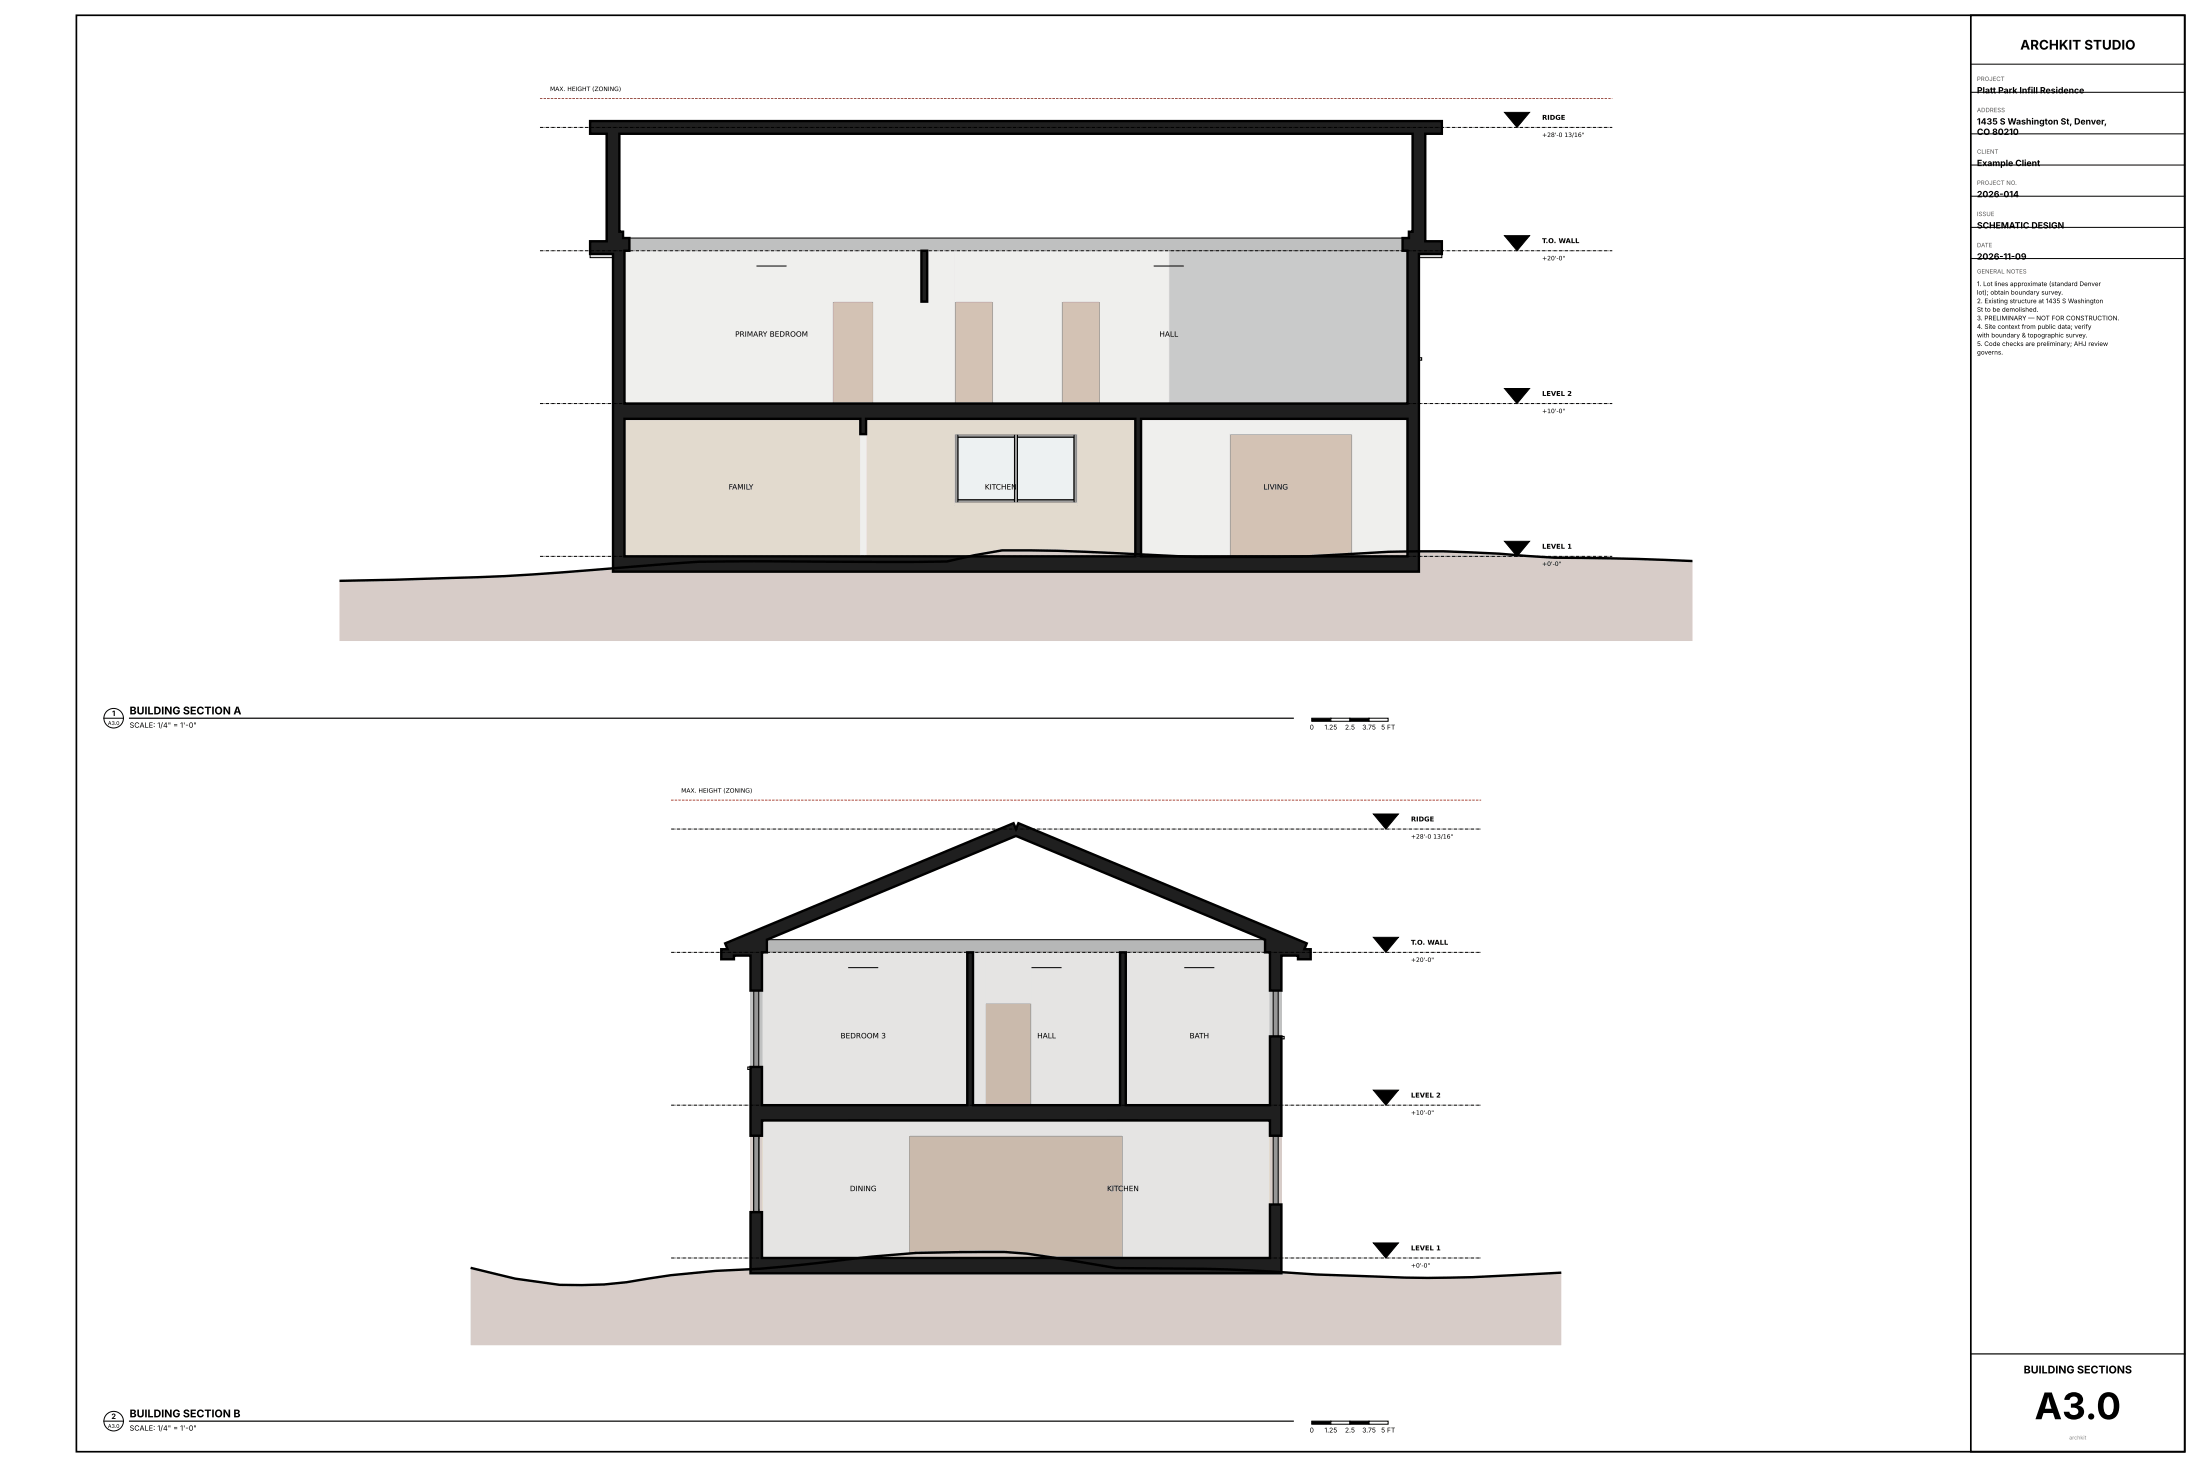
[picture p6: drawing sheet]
<svg xmlns="http://www.w3.org/2000/svg" width="914mm" height="610mm" viewBox="0 0 914 610" stroke-linecap="round" stroke-linejoin="round" font-family="sans-serif">
<path d="M31.7 6.3h876.3v596.9h-876.3zM819.1 6.3h88.9v596.9h-88.9z" fill="none" stroke="#000" stroke-width=".7" stroke-linecap="butt"/>
<circle cx="47.2" cy="298.5" r="4.1" fill="none" stroke="#000" stroke-width=".42"/>
<path d="M545.2 298.4h7.9v1.3h-7.9z" fill="#000" stroke="#000" stroke-width=".42"/>
<path d="M553.1 298.4h8v1.3h-8z" fill="#fff" stroke="#000" stroke-width=".42"/>
<path d="M561.1 298.4h7.9v1.3h-7.9z" fill="#000" stroke="#000" stroke-width=".42"/>
<path d="M569 298.4h8v1.3h-8z" fill="#fff" stroke="#000" stroke-width=".42"/>
<circle cx="47.2" cy="590.6" r="4.1" fill="none" stroke="#000" stroke-width=".42"/>
<path d="M545.2 590.5h7.9v1.3h-7.9z" fill="#000" stroke="#000" stroke-width=".42"/>
<path d="M553.1 590.5h8v1.3h-8z" fill="#fff" stroke="#000" stroke-width=".42"/>
<path d="M561.1 590.5h7.9v1.3h-7.9z" fill="#000" stroke="#000" stroke-width=".42"/>
<path d="M569 590.5h8v1.3h-8z" fill="#fff" stroke="#000" stroke-width=".42"/>
<path d="M819.1 26.7h88.9M819.1 38.4h88.9M819.1 55.6h88.9M819.1 68.6h88.9M819.1 81.5h88.9M819.1 94.5h88.9M819.1 107.4h88.9M43.2 298.4h8.1M43.2 590.5h8.1" fill="none" stroke="#000" stroke-width=".42"/>
<path d="M53.8 298.4h483.7M819.1 562.6h88.9M53.8 590.5h483.7" fill="none" stroke="#000" stroke-width=".5"/>
<path d="M245.3 102.9h354v4.2h-354z" fill="#e3e3e3" stroke="#000" stroke-width=".42"/>
<path d="M254.8 98.9h335v5.3h-335z" fill="#bfc0c0" stroke="#000" stroke-width=".42"/>
<path d="M254.8 237.5h335v9h-335z" fill="#d3d3d1" stroke="#d3d3d1" stroke-width=".42"/>
<g fill="#d3d3d1" stroke="#000" stroke-width=".42">
<path d="M396 209h52.5v1h-52.5z"/>
<path d="M415.1 139.1h20.7v1.1h-20.7z"/>
<path d="M307.1 139.1h27.1v1.1h-27.1z"/>
</g>
<g fill="#edf1f2" stroke="#000" stroke-width=".42">
<path d="M398.1 181.6h48.3v26.1h-48.3z"/>
<path d="M417.2 121.3h16.5v16.6h-16.5z"/>
<path d="M309.2 121.3h22.9v16.6h-22.9z"/>
</g>
<g fill="#9d9d9d" stroke="#000" stroke-width=".42">
<path d="M396.9 207.7h50.8v1.3h-50.8z"/>
<path d="M396.9 180.4h50.8v1.2h-50.8z"/>
<path d="M446.4 180.4h1.3v28.6h-1.3z"/>
<path d="M396.9 180.4h1.2v28.6h-1.2z"/>
<path d="M421.7 180.4h1.2v28.6h-1.2z"/>
<path d="M415.9 137.9h19.1v1.2h-19.1z"/>
<path d="M415.9 120.1h19.1v1.2h-19.1z"/>
<path d="M433.7 120.1h1.3v19h-1.3z"/>
<path d="M415.9 120.1h1.3v19h-1.3z"/>
<path d="M308 137.9h25.4v1.2h-25.4z"/>
<path d="M308 120.1h25.4v1.2h-25.4z"/>
<path d="M332.1 120.1h1.3v19h-1.3z"/>
<path d="M308 120.1h1.2v19h-1.2z"/>
</g>
<g fill="#dad9d7" stroke="#dad9d7" stroke-width=".42">
<path d="M259.3 231.2h325.9v6.3h-325.9z"/>
<path d="M259.3 167.7h225.4v6.3h-225.4z"/>
<path d="M566.2 167.7h19v6.3h-19z"/>
<path d="M484.7 167.7h81.5v6.3h-81.5z"/>
</g>
<g fill="#e2dace" stroke="#e2dace" stroke-width=".42">
<path d="M447.7 167.7h142.1v63.5h-142.1z"/>
<path d="M396.9 209h50.8v22.2h-50.8z"/>
<path d="M396.9 167.7h50.8v12.7h-50.8z"/>
<path d="M259.6 167.7h137.3v63.5h-137.3z"/>
<path d="M254.8 167.7h4.8v63.5h-4.8z"/>
</g>
<g fill="#c9caca" stroke="#c9caca" stroke-width=".42">
<path d="M435 104.2h154.8v63.5h-154.8z"/>
<path d="M415.9 139.1h19.1v28.6h-19.1z"/>
<path d="M415.9 104.2h19.1v15.9h-19.1z"/>
<path d="M333.4 104.2h82.5v63.5h-82.5z"/>
<path d="M308 139.1h25.4v28.6h-25.4z"/>
<path d="M308 104.2h25.4v15.9h-25.4z"/>
<path d="M259.6 104.2h48.4v63.5h-48.4z"/>
</g>
<g fill="#d3c2b4" stroke="#d3c2b4" stroke-width=".42">
<path d="M485.8 227.2h5.3v4h-5.3z"/>
<path d="M491.1 223.3h5.3v7.9h-5.3z"/>
<path d="M496.4 219.3h5.2v11.9h-5.2z"/>
<path d="M501.6 215.3h5.3v15.9h-5.3z"/>
<path d="M506.9 211.3h5.3v19.9h-5.3z"/>
<path d="M512.2 207.4h5.3v23.8h-5.3z"/>
<path d="M517.5 203.4h5.3v27.8h-5.3z"/>
<path d="M522.8 199.4h5.3v31.8h-5.3z"/>
<path d="M528.1 195.5h5.3v35.7h-5.3z"/>
<path d="M533.4 191.5h5.3v39.7h-5.3z"/>
<path d="M538.7 187.5h5.3v43.7h-5.3z"/>
<path d="M544 183.6h5.3v47.6h-5.3z"/>
<path d="M549.3 179.6h5.3v51.6h-5.3z"/>
<path d="M554.6 175.6h5.3v55.6h-5.3z"/>
<path d="M559.9 171.7h5.2v59.5h-5.2z"/>
</g>
<path d="M256.1 180.4h2.1v50.8h-2.1z" fill="#9d9d9d" stroke="#000" stroke-width=".42"/>
<path d="M585 104.2h4.8v63.5h-4.8z" fill="#c9caca" stroke="#c9caca" stroke-width=".42"/>
<path d="M586.3 116.9h2.1v31.7h-2.1z" fill="#9d9d9d" stroke="#000" stroke-width=".42"/>
<path d="M585 167.7h4.8v63.5h-4.8z" fill="#e2dace" stroke="#e2dace" stroke-width=".42"/>
<path d="M471.9 167.7h2.4v63.5h-2.4z" fill="#efefed" stroke="#efefed" stroke-width=".42"/>
<g fill="#9d9d9d" stroke="#000" stroke-width=".42">
<path d="M256.1 180.4h2.1v50.8h-2.1z"/>
<path d="M586.3 116.9h2.1v31.7h-2.1z"/>
</g>
<path d="M585 167.7h4.8v12.7h-4.8z" fill="#e2dace" stroke="#e2dace" stroke-width=".42"/>
<path d="M585.8 180.4h1.1v50.8h-1.1z" fill="#d3c2b4" stroke="#000" stroke-width=".42"/>
<g fill="#efefed" stroke="#efefed" stroke-width=".42">
<path d="M446.5 104.2h2.4v63.5h-2.4z"/>
<path d="M357.6 167.7h2.4v63.5h-2.4z"/>
</g>
<g fill="#d3c2b4" stroke="#000" stroke-width=".42">
<path d="M396.9 125.3h15.8v42.4h-15.8z"/>
<path d="M441.3 125.3h15.9v42.4h-15.9z"/>
</g>
<g fill="#efefed" stroke="#efefed" stroke-width=".42">
<path d="M384.2 104.2h12.7v63.5h-12.7z"/>
<path d="M396.9 104.2h15.8v21.1h-15.8z"/>
<path d="M412.7 104.2h28.6v63.5h-28.6z"/>
<path d="M441.3 104.2h15.9v21.1h-15.9z"/>
<path d="M457.2 104.2h28.6v63.5h-28.6z"/>
</g>
<path d="M587.2 118.1h.3v29.3h-.3z" fill="#edf1f2" stroke="#000" stroke-width=".42"/>
<path d="M471.9 167.7h2.4v12.7h-2.4z" fill="#efefed" stroke="#efefed" stroke-width=".42"/>
<path d="M472.7 180.4h1.1v50.8h-1.1z" fill="#d3c2b4" stroke="#000" stroke-width=".42"/>
<g fill="#c9caca" stroke="#c9caca" stroke-width=".42">
<path d="M585 148.6h4.8v19.1h-4.8z"/>
<path d="M585 104.2h4.8v12.7h-4.8z"/>
</g>
<g fill="#9d9d9d" stroke="#000" stroke-width=".42">
<path d="M586.3 147.4h2.1v1.2h-2.1z"/>
<path d="M586.3 116.9h2.1v1.2h-2.1z"/>
<path d="M586.3 116.9h2.1v31.7h-2.1z"/>
<path d="M256.1 180.4h2.1v50.8h-2.1z"/>
</g>
<path d="M589.3 148.6h1.6v1.1h-1.6z" fill="#d3d3d1" stroke="#000" stroke-width=".42"/>
<path d="M511.2 180.4h50.8v50.8h-50.8z" fill="#d3c2b4" stroke="#000" stroke-width=".42"/>
<g fill="#efefed" stroke="#efefed" stroke-width=".42">
<path d="M473.1 167.7h38.1v63.5h-38.1z"/>
<path d="M511.2 167.7h50.8v12.7h-50.8z"/>
<path d="M562 167.7h25.4v63.5h-25.4z"/>
</g>
<path d="M346.1 125.3h16.9v42.4h-16.9z" fill="#d3c2b4" stroke="#000" stroke-width=".42"/>
<g fill="#efefed" stroke="#efefed" stroke-width=".42">
<path d="M257.2 104.2h88.9v63.5h-88.9z"/>
<path d="M346.1 104.2h16.9v21.1h-16.9z"/>
<path d="M363 104.2h21.2v63.5h-21.2z"/>
</g>
<path d="M257.1 181.6h.2v48.3h-.2z" fill="#edf1f2" stroke="#000" stroke-width=".42"/>
<path d="M254.8 167.7h4.8v12.7h-4.8z" fill="#e2dace" stroke="#e2dace" stroke-width=".42"/>
<g fill="#9d9d9d" stroke="#000" stroke-width=".42">
<path d="M256.1 229.9h2.1v1.3h-2.1z"/>
<path d="M256.1 180.4h2.1v1.2h-2.1z"/>
<path d="M256.1 180.4h2.1v50.8h-2.1z"/>
</g>
<path d="M383 104.2h2.4v63.5h-2.4z" fill="#efefed" stroke="#efefed" stroke-width=".42"/>
<g fill="#d7ccc8">
<path d="M141.1 241.4l11.5-.3a1356.5 1356.5 0 0 0 102.2-4.9v1.3h335v-8.4a506.5 506.5 0 0 1 44.8 1.9l11.5 .7 34.4 .6 22.9 .8v33.3h-562.3z"/>
<path d="M402.9 231.2l13.6-2.5a791.5 791.5 0 0 1 55.4 1.6v.9z"/>
<path d="M474.3 230.4l16.7 .8h-16.7z"/>
<path d="M543.3 231.2l33.9-1.9 7.8-.1v2z"/>
</g>
<g fill="#1f1f1f" stroke="#000" stroke-width="1" stroke-linecap="butt">
<path d="M383 104.2h2.4v21.1h-2.4z"/>
<path d="M245.3 50.3h354v5.3h-6.9v44.7h6.9v5.2h-9.5v132h-335v-132h-9.5v-5.2h6.9v-44.7h-6.9zM257.4 55.6v40.7h1.6v2.6h2.6v5.3h-2v63.5h325.4v-63.5h-2v-5.3h2.6v-2.6h1.5v-40.7zM259.6 174v57.2h212.3v-57.2h-111.9v6.4h-2.4v-6.4zM474.3 174v57.2h110.7v-57.2z"/>
</g>
<path d="M625.3 46.7h10.4l-5.2 6.3zM625.3 97.9h10.4l-5.2 6.3zM625.3 161.4h10.4l-5.2 6.3zM625.3 224.9h10.4l-5.2 6.3z" fill="#000" stroke="#000" stroke-width=".42"/>
<path d="M224.4 53h445.7M224.4 104.2h445.7M224.4 167.7h445.7M224.4 231.2h445.7" fill="none" stroke="#000" stroke-width=".42" stroke-dasharray="1.4 .4 .2 .4" stroke-linecap="butt"/>
<path d="M224.4 40.9h445.7" fill="none" stroke="#c0392b" stroke-width=".42" stroke-dasharray="1 .5" stroke-linecap="butt"/>
<path d="M703.4 233.1l-22.9-.8-34.4-.6a755.5 755.5 0 0 0-45.9-2.6 472 472 0 0 0-45.9 1.5 823.2 823.2 0 0 1-57.4 .9l-34.5-1.7a709.9 709.9 0 0 0-45.9-1.1l-11.4 2-11.5 2.6-23 .2-57.4-.3a356.8 356.8 0 0 0-45.9 1.9 1313.9 1313.9 0 0 1-103.2 5.8l-23 .5" fill="none" stroke="#000" stroke-width="1" stroke-linecap="butt"/>
<path d="M314.4 110.5h12.5M479.5 110.5h12.5M301.7 174h12.5M409.7 174h12.5M524 174h12.5" fill="none" stroke="#000" stroke-width=".42"/>
<path d="M311.9 390.5h220.7v5.2h-220.7z" fill="#b6b7b7" stroke="#000" stroke-width=".42"/>
<path d="M311.9 529.1h220.7v9h-220.7z" fill="#cac9c8" stroke="#cac9c8" stroke-width=".42"/>
<g fill="#cac9c8" stroke="#000" stroke-width=".42">
<path d="M351.6 510h52.5v1.1h-52.5z"/>
<path d="M351.6 443.4h52.5v1h-52.5z"/>
</g>
<g fill="#e2e6e7" stroke="#000" stroke-width=".42">
<path d="M429.9 473.2h73.7v48.3h-73.7z"/>
<path d="M353.7 473.2h48.3v35.6h-48.3z"/>
<path d="M353.7 409.7h48.3v32.4h-48.3z"/>
</g>
<g fill="#969696" stroke="#000" stroke-width=".42">
<path d="M428.6 521.5h76.2v1.2h-76.2z"/>
<path d="M428.6 471.9h76.2v1.3h-76.2z"/>
<path d="M503.6 471.9h1.2v50.8h-1.2z"/>
<path d="M428.6 471.9h1.3v50.8h-1.3z"/>
<path d="M478.8 471.9h1.2v50.8h-1.2z"/>
<path d="M453.4 471.9h1.2v50.8h-1.2z"/>
<path d="M352.4 508.8h50.8v1.2h-50.8z"/>
<path d="M352.4 471.9h50.8v1.3h-50.8z"/>
<path d="M402 471.9h1.2v38.1h-1.2z"/>
<path d="M352.4 471.9h1.3v38.1h-1.3z"/>
<path d="M377.2 471.9h1.2v38.1h-1.2z"/>
<path d="M352.4 442.1h50.8v1.3h-50.8z"/>
<path d="M352.4 408.4h50.8v1.3h-50.8z"/>
<path d="M402 408.4h1.2v35h-1.2z"/>
<path d="M352.4 408.4h1.3v35h-1.3z"/>
<path d="M377.2 408.4h1.2v35h-1.2z"/>
</g>
<g fill="#d0cfce" stroke="#d0cfce" stroke-width=".42">
<path d="M316.5 522.7h211.6v6.4h-211.6z"/>
<path d="M316.5 459.2h211.6v6.4h-211.6z"/>
</g>
<g fill="#d8d0c5" stroke="#d8d0c5" stroke-width=".42">
<path d="M504.8 459.2h27.8v63.5h-27.8z"/>
<path d="M428.6 459.2h76.2v12.7h-76.2z"/>
<path d="M403.2 459.2h25.4v63.5h-25.4z"/>
<path d="M352.4 510h50.8v12.7h-50.8z"/>
<path d="M352.4 459.2h50.8v12.7h-50.8z"/>
<path d="M316.7 459.2h35.7v63.5h-35.7z"/>
</g>
<g fill="#c0c1c1" stroke="#c0c1c1" stroke-width=".42">
<path d="M403.2 395.7h129.4v63.5h-129.4z"/>
<path d="M352.4 443.4h50.8v15.8h-50.8z"/>
<path d="M352.4 395.7h50.8v12.7h-50.8z"/>
<path d="M316.7 395.7h35.7v63.5h-35.7z"/>
<path d="M311.9 395.7h4.8v63.5h-4.8z"/>
</g>
<path d="M313.3 411.6h2.1v31.8h-2.1z" fill="#969696" stroke="#000" stroke-width=".42"/>
<path d="M527.8 395.7h4.8v63.5h-4.8z" fill="#c0c1c1" stroke="#c0c1c1" stroke-width=".42"/>
<g fill="#969696" stroke="#000" stroke-width=".42">
<path d="M529.2 411.6h2.1v19.1h-2.1z"/>
<path d="M313.3 411.6h2.1v31.8h-2.1z"/>
</g>
<g fill="#e2e6e7" stroke="#000" stroke-width=".42">
<path d="M314.2 412.9h.2v29.2h-.2z"/>
<path d="M530.1 412.9h.3v16.5h-.3z"/>
</g>
<g fill="#c0c1c1" stroke="#c0c1c1" stroke-width=".42">
<path d="M311.9 443.4h4.8v15.8h-4.8z"/>
<path d="M311.9 395.7h4.8v15.9h-4.8z"/>
</g>
<g fill="#969696" stroke="#000" stroke-width=".42">
<path d="M313.3 442.1h2.1v1.3h-2.1z"/>
<path d="M313.3 411.6h2.1v1.3h-2.1z"/>
<path d="M313.3 411.6h2.1v31.8h-2.1z"/>
</g>
<g fill="#c0c1c1" stroke="#c0c1c1" stroke-width=".42">
<path d="M527.8 430.7h4.8v28.5h-4.8z"/>
<path d="M527.8 395.7h4.8v15.9h-4.8z"/>
</g>
<g fill="#969696" stroke="#000" stroke-width=".42">
<path d="M529.2 429.4h2.1v1.3h-2.1z"/>
<path d="M529.2 411.6h2.1v1.3h-2.1z"/>
<path d="M529.2 411.6h2.1v19.1h-2.1z"/>
</g>
<g fill="#cac9c8" stroke="#000" stroke-width=".42">
<path d="M532.2 430.7h1.6v1h-1.6z"/>
<path d="M310.8 443.4h1.6v1h-1.6z"/>
</g>
<path d="M440.1 395.7h2.4v63.5h-2.4z" fill="#e5e4e3" stroke="#e5e4e3" stroke-width=".42"/>
<path d="M377.8 471.9h88.9v50.8h-88.9z" fill="#cabaac" stroke="#000" stroke-width=".42"/>
<g fill="#e5e4e3" stroke="#e5e4e3" stroke-width=".42">
<path d="M314.3 459.2h63.5v63.5h-63.5z"/>
<path d="M377.8 459.2h88.9v12.7h-88.9z"/>
<path d="M466.7 459.2h63.5v63.5h-63.5z"/>
<path d="M440.1 395.7h2.4v21.2h-2.4z"/>
</g>
<path d="M440.6 416.9h1.1v42.3h-1.1z" fill="#cabaac" stroke="#000" stroke-width=".42"/>
<path d="M311.9 459.2h4.8v63.5h-4.8z" fill="#d8d0c5" stroke="#d8d0c5" stroke-width=".42"/>
<path d="M440.1 395.7h2.4v63.5h-2.4z" fill="#e5e4e3" stroke="#e5e4e3" stroke-width=".42"/>
<path d="M409.6 416.9h19v42.3h-19z" fill="#cabaac" stroke="#000" stroke-width=".42"/>
<g fill="#e5e4e3" stroke="#e5e4e3" stroke-width=".42">
<path d="M314.3 395.7h95.3v63.5h-95.3z"/>
<path d="M409.6 395.7h19v21.2h-19z"/>
<path d="M428.6 395.7h101.6v63.5h-101.6z"/>
</g>
<path d="M313.3 471.9h2.1v31.8h-2.1z" fill="#969696" stroke="#000" stroke-width=".42"/>
<path d="M527.8 459.2h4.8v63.5h-4.8z" fill="#d8d0c5" stroke="#d8d0c5" stroke-width=".42"/>
<path d="M465.5 395.7h2.4v63.5h-2.4z" fill="#e5e4e3" stroke="#e5e4e3" stroke-width=".42"/>
<g fill="#969696" stroke="#000" stroke-width=".42">
<path d="M529.2 471.9h2.1v28.6h-2.1z"/>
<path d="M313.3 471.9h2.1v31.8h-2.1z"/>
</g>
<path d="M311.9 395.7h4.8v63.5h-4.8z" fill="#c0c1c1" stroke="#c0c1c1" stroke-width=".42"/>
<path d="M313.3 411.6h2.1v31.8h-2.1z" fill="#969696" stroke="#000" stroke-width=".42"/>
<path d="M465.5 395.7h2.4v21.2h-2.4z" fill="#e5e4e3" stroke="#e5e4e3" stroke-width=".42"/>
<path d="M466 416.9h1.1v42.3h-1.1z" fill="#cabaac" stroke="#000" stroke-width=".42"/>
<path d="M527.8 395.7h4.8v63.5h-4.8z" fill="#c0c1c1" stroke="#c0c1c1" stroke-width=".42"/>
<path d="M529.2 411.6h2.1v19.1h-2.1z" fill="#969696" stroke="#000" stroke-width=".42"/>
<path d="M314.2 473.2h.2v29.2h-.2z" fill="#e2e6e7" stroke="#000" stroke-width=".42"/>
<g fill="#d8d0c5" stroke="#d8d0c5" stroke-width=".42">
<path d="M311.9 503.7h4.8v19h-4.8z"/>
<path d="M311.9 459.2h4.8v12.7h-4.8z"/>
</g>
<g fill="#969696" stroke="#000" stroke-width=".42">
<path d="M313.3 502.4h2.1v1.3h-2.1z"/>
<path d="M313.3 471.9h2.1v1.3h-2.1z"/>
<path d="M313.3 471.9h2.1v31.8h-2.1z"/>
</g>
<g fill="#d7ccc8">
<path d="M195.6 526.8l18.5 4.5 18.5 2.6a149.9 149.9 0 0 0 37-2.6 382.8 382.8 0 0 1 42.3-3.9v1.7h220.7v-.5a1160 1160 0 0 0 70.1 2.3l9.2-.2 37-1.9v30.2h-453.3z"/>
<path d="M357.3 522.7a341.2 341.2 0 0 1 51.1-2.4 135.2 135.2 0 0 1 30.3 2.4z"/>
</g>
<g fill="#1f1f1f" stroke="#000" stroke-width="1" stroke-linecap="butt">
<path d="M311.9 503.7h4.8v19h211.1v-22.2h4.8v28.6h-220.7z"/>
<path d="M311.9 443.4h4.8v15.8h85.3v-63.5h2.4v63.5h61.1v-63.5h2.4v63.5h59.9v-28.5h4.8v41.2h-4.8v-6.3h-211.1v6.3h-4.8z"/>
<path d="M301.4 392l119.9-49.9 1 2.4 1-2.4 119.8 49.9-1 2.4h2.7v4.2h-5.3v-1.5h-6.9v14.5h-4.8v-15.9h-2v-5.2l-103.5-43.1-103.6 43.1v5.2h-2v15.9h-4.8v-14.5h-6.8v1.5h-5.3v-4.2h2.6z"/>
</g>
<path d="M570.8 338.3h10.4l-5.2 6.2zM570.8 389.5h10.4l-5.2 6.2zM570.8 453h10.4l-5.2 6.2zM570.8 516.5h10.4l-5.2 6.2z" fill="#000" stroke="#000" stroke-width=".42"/>
<path d="M279 344.5h336.6M279 395.7h336.6M279 459.2h336.6M279 522.7h336.6" fill="none" stroke="#000" stroke-width=".42" stroke-dasharray="1.4 .4 .2 .4" stroke-linecap="butt"/>
<path d="M279 332.5h336.6" fill="none" stroke="#c0392b" stroke-width=".42" stroke-dasharray="1 .5" stroke-linecap="butt"/>
<path d="M195.6 526.8l18.5 4.5 18.5 2.6a149.9 149.9 0 0 0 37-2.6 399.2 399.2 0 0 1 46.3-4.1l27.7-2.8a429.6 429.6 0 0 1 64.8-4.1h9.2l9.3 .7 37 5.9a982.7 982.7 0 0 1 83.3 2.7l9.2 .3a628.5 628.5 0 0 0 83.3-.6l9.2-.5" fill="none" stroke="#000" stroke-width="1" stroke-linecap="butt"/>
<path d="M352.5 402.1h12.5M428.7 402.1h12.5M492.2 402.1h12.5M352.5 465.6h12.5M460.5 465.6h12.5" fill="none" stroke="#000" stroke-width=".42"/>
<text font-size="15.3" x="845.6" y="589.8">A3.0</text>
<text font-size="5.6" x="839.7" y="20.6">ARCHKIT STUDIO</text>
<g font-size="4.4">
<text x="53.8" y="296.9">BUILDING SECTION A</text>
<text x="841.1" y="570.7">BUILDING SECTIONS</text>
<text x="53.8" y="589">BUILDING SECTION B</text>
</g>
<g font-size="3.6">
<text x="821.7" y="38.8">Platt Park Infill Residence</text>
<text x="821.7" y="51.8">1435 S Washington St, Denver,</text>
<text x="821.7" y="56.1">CO 80210</text>
<text x="821.7" y="69">Example Client</text>
<text x="821.7" y="82">2026-014</text>
<text x="821.7" y="94.9">SCHEMATIC DESIGN</text>
<text x="821.7" y="107.9">2026-11-09</text>
</g>
<g font-size="3.1">
<text x="305.5" y="139.9">PRIMARY BEDROOM</text>
<text x="481.9" y="139.9">HALL</text>
<text x="302.8" y="203.4">FAMILY</text>
<text x="409.3" y="203.4">KITCHEN</text>
<text x="525.1" y="203.4">LIVING</text>
<text x="46.6" y="297.5">1</text>
<text x="53.8" y="302.4">SCALE: 1/4&quot; = 1'-0&quot;</text>
<text x="349.3" y="431.5">BEDROOM 3</text>
<text x="431.1" y="431.5">HALL</text>
<text x="494.4" y="431.5">BATH</text>
<text x="353.2" y="495">DINING</text>
<text x="460.1" y="495">KITCHEN</text>
<text x="46.3" y="589.6">2</text>
<text x="53.8" y="594.5">SCALE: 1/4&quot; = 1'-0&quot;</text>
</g>
<g font-size="2.8">
<text x="640.9" y="49.8">RIDGE</text>
<text x="640.9" y="101">T.O. WALL</text>
<text x="640.9" y="164.5">LEVEL 2</text>
<text x="640.9" y="228">LEVEL 1</text>
<text x="544.3" y="303.2">0</text>
<text x="550.5" y="303.2">1.25</text>
<text x="559" y="303.2">2.5</text>
<text x="566.2" y="303.2">3.75</text>
<text x="574" y="303.2">5 FT</text>
<text x="586.4" y="341.3">RIDGE</text>
<text x="586.4" y="392.6">T.O. WALL</text>
<text x="586.4" y="456.1">LEVEL 2</text>
<text x="586.4" y="519.6">LEVEL 1</text>
<text x="544.3" y="595.3">0</text>
<text x="550.5" y="595.3">1.25</text>
<text x="559" y="595.3">2.5</text>
<text x="566.2" y="595.3">3.75</text>
<text x="574" y="595.3">5 FT</text>
</g>
<g font-size="2.6">
<text x="821.7" y="118.9">1. Lot lines approximate (standard Denver</text>
<text x="821.7" y="122.4">lot); obtain boundary survey.</text>
<text x="821.7" y="126">2. Existing structure at 1435 S Washington</text>
<text x="821.7" y="129.6">St to be demolished.</text>
<text x="821.7" y="133.1">3. PRELIMINARY — NOT FOR CONSTRUCTION.</text>
<text x="821.7" y="136.7">4. Site context from public data; verify</text>
<text x="821.7" y="140.2">with boundary &amp; topographic survey.</text>
<text x="821.7" y="143.8">5. Code checks are preliminary; AHJ review</text>
<text x="821.7" y="147.3">governs.</text>
</g>
<g font-size="2.5" fill="#555">
<text x="821.7" y="33.7">PROJECT</text>
<text x="821.7" y="46.6">ADDRESS</text>
<text x="821.7" y="63.9">CLIENT</text>
<text x="821.7" y="76.8">PROJECT NO.</text>
<text x="821.7" y="89.8">ISSUE</text>
<text x="821.7" y="102.8">DATE</text>
<text x="821.7" y="113.7">GENERAL NOTES</text>
</g>
<g font-size="2.5">
<text x="228.6" y="37.8">MAX. HEIGHT (ZONING)</text>
<text x="640.9" y="56.9">+28'-0 13/16&quot;</text>
<text x="640.9" y="108.2">+20'-0&quot;</text>
<text x="640.9" y="171.7">+10'-0&quot;</text>
<text x="640.9" y="235.2">+0'-0&quot;</text>
<text x="283.1" y="329.4">MAX. HEIGHT (ZONING)</text>
<text x="586.4" y="348.5">+28'-0 13/16&quot;</text>
<text x="586.4" y="399.7">+20'-0&quot;</text>
<text x="586.4" y="463.2">+10'-0&quot;</text>
<text x="586.4" y="526.7">+0'-0&quot;</text>
</g>
<g font-size="2.2">
<text x="44.8" y="301.3">A3.0</text>
<text x="44.8" y="593.4">A3.0</text>
</g>
<text font-size="2.2" fill="#888" x="860" y="598.2">archkit</text>
</svg>
